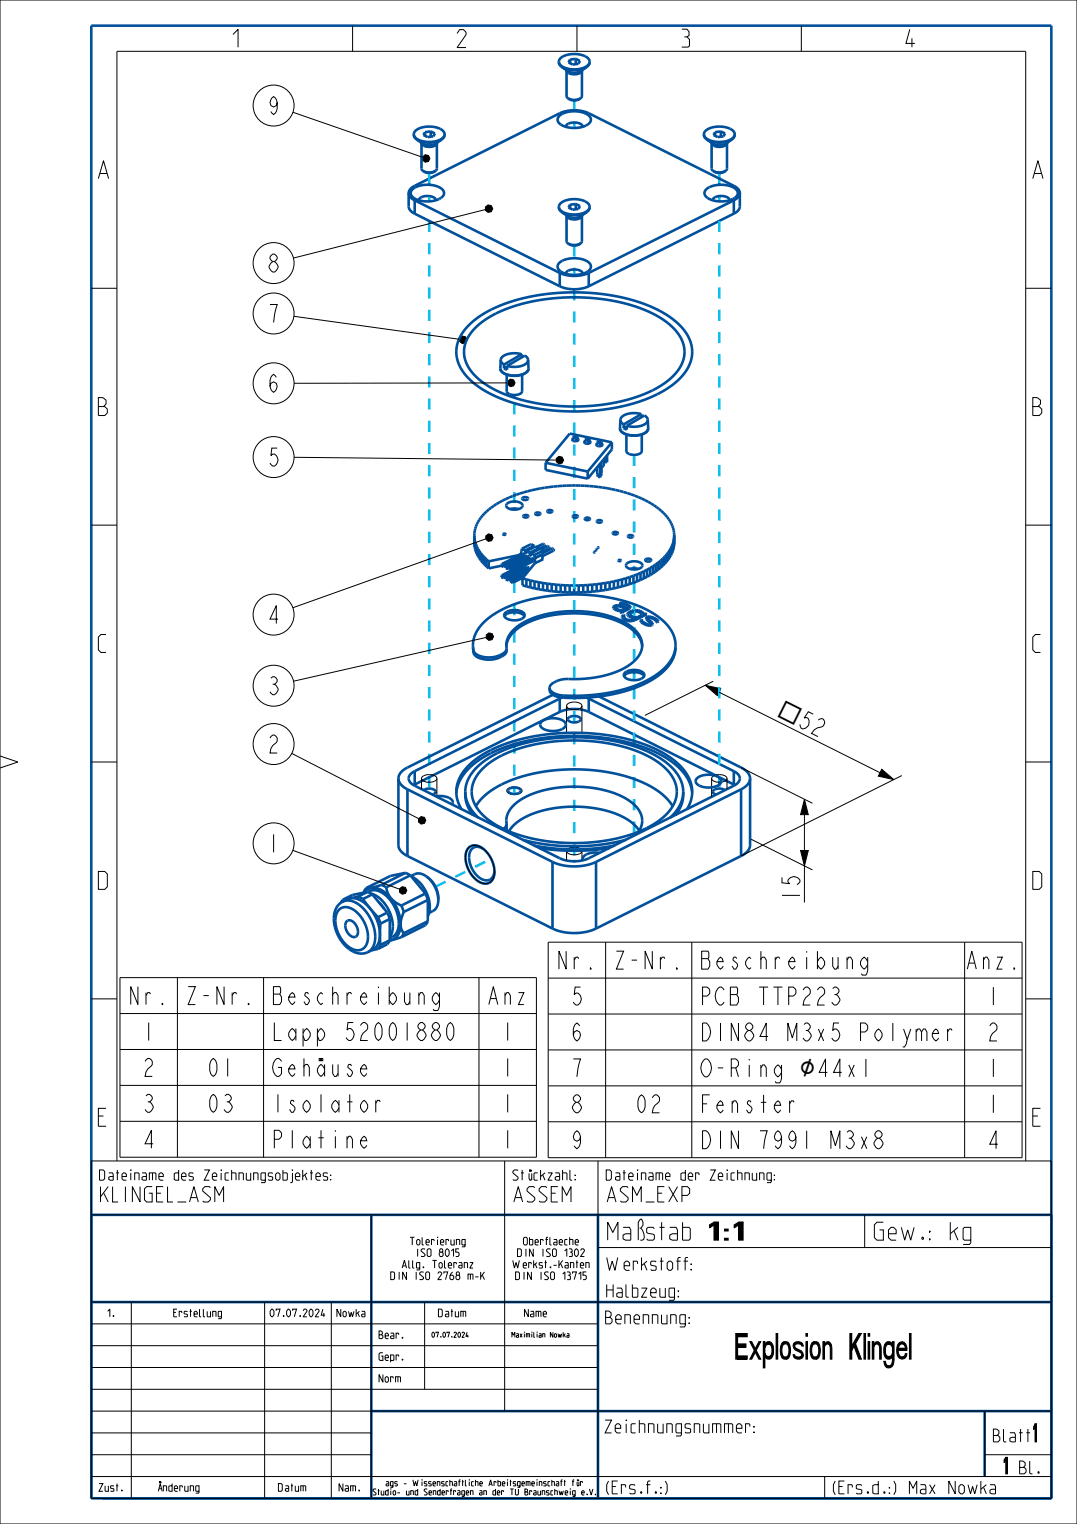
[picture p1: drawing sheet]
<svg xmlns="http://www.w3.org/2000/svg" width="210mm" height="297mm" viewBox="0 0 210 297" stroke-linecap="round" stroke-linejoin="round" font-family="sans-serif">
<g fill="none" stroke="#00509b" stroke-width=".51">
<path d="M17.8 5h187.2v287h-187.2zM109 12l.2 .6 .7 .5 .9 .3 1.1 .1 1.2-.1 1-.3 .6-.5 .3-.6M109 12l.2-.5 .6-.5 1-.4 1.2-.1 1.1 .1 1 .4 .6 .5 .3 .5M109 12l.1 .5 .4 .5M109.5 13l1.1 .5 1.4 .2 1.3-.2 1.1-.5M109.5 13l1.2 .9M110.5 13.7v5l.2 .5M110.5 13.7l.4 .6 1.1 .2 1-.2 .5-.6M110.5 13.7h.1M110.6 13.8l.1 .1M110.7 13.9l.5 .3 .7 .1 .8-.1 .5-.3M110.7 13.9l.5 .2 .7 .1h.7l.6-.3"/>
<path d="M110.7 19.2l.6 .3 .6 .1 .8-.1 .5-.3M110.7 19.2l1.3 .3 1.2-.3M111.2 11.6v.7M112.3 11.5l.8 .4-.3 .5-1.1 .2-.8-.4 .3-.6M112.3 11.5v1M112.3 11.5l-1.1 .1M113.2 13.9l-1.1 .3-1.2-.2M113.2 13.9h.1M113.4 13.8l-.2 .1M113.5 13.7h.1M113.5 13.7v5l-.3 .5M114.4 13l-1.2 .9"/>
<path d="M115 12l-.1 .5-.5 .5M79.7 37.6v2.9l.4 .6 .8 .5M79.7 37.6l.3-.7 .9-.7 28.4-14.2 1.1-.4 1.6-.1 1.5 .1 1.2 .4 28.4 14.2 .9 .7 .3 .7M79.7 37.6l.3 .8 .9 .6M80.7 26.2l.2 .6 .7 .4 .9 .3 1.1 .2 1.1-.1 1-.3 .7-.5 .3-.5M80.7 26.2l.2-.6 .7-.5 .9-.3 1.2-.1 1.1 .1 1 .3 .7 .5 .2 .6M80.7 26.2l.1 .5 .4 .5M80.9 39v2.6M80.9 39l28.2 14.2M81.2 27.2l1.1 .4 1.4 .2 1.4-.2 1-.4M81.2 27.2l1.2 .8M82.2 27.9v5l.3 .4"/>
<path d="M82.2 27.9l.4 .5 1.1 .2 1.1-.2 .4-.5M82.2 27.8v.1M82.3 27.9l.1 .1M82.4 28l.1 .1M82.5 33.3l.5 .3 .7 .1 .7-.1 .5-.3M82.5 28.1l.5 .3 .7 .1 .7-.1 .5-.3M82.5 28.1l1.2 .3 1.2-.3M82.5 33.3l1.2 .3 1.2-.3M82.9 25.8v.7M84 25.6l.8 .4-.3 .6-1.1 .1-.8-.4 .3-.5M84 25.6v1M84 25.6l-1.1 .2"/>
<path d="M85.1 27.9l-.2 .2M85.2 27.8v.1M85.2 27.9v5l-.3 .4M86.1 27.2l-1.7 1.1h-1.1l-.9-.3M86.7 26.2v.1M86.7 26.3l-.2 .5-.4 .4M111.2 39.9v.7M112.3 39.8l.8 .4-.3 .5-1.1 .2-.8-.4 .3-.6M112.3 39.8v1M112.3 39.8l-1.1 .1M137.3 26.2v.1M137.3 26.2l.2-.6 .6-.5 1-.3 1.2-.1 1.1 .1 1 .3 .6 .5 .3 .6"/>
<path d="M137.3 26.3l.1 .5 .4 .4M137.3 26.3l.3 .5 .6 .5 .9 .2 1.1 .2 1.1-.1 .9-.3 .8-.5 .2-.5M137.8 27.2l1.1 .4 1.4 .2 1.3-.2 1.1-.4M137.8 27.2l1.8 1.1h1l.9-.3M138.8 27.9v5l.2 .4M138.8 27.9l.4 .5 1 .2 1.1-.2 .5-.5M138.8 27.8v.1M138.9 27.9l.1 .2M139 33.3l.6 .3 .6 .1 .7-.1 .6-.3M139 28.1l.6 .3 .6 .1 .7-.1 .6-.3M139 28.1l1.3 .3 1.2-.3M139 33.3l1.3 .3 1.2-.3"/>
<path d="M139.4 25.8v.7M140.6 25.6l.8 .4-.3 .6-1.1 .1-.9-.4 .3-.5M140.6 25.6v1M140.6 25.6l-1.2 .2M141.5 28v.1M141.6 27.9l-.1 .1M141.8 27.8v.1M141.8 27.9v5l-.3 .4M142.7 27.2l-1.2 .8M143.1 39l-28.3 14.2M143.1 39v2.6M143.3 26.2l-.1 .1"/>
<path d="M143.3 26.3l-.2 .5-.4 .4M143.3 26.2v.1M144.3 37.6l-.3 .8-.9 .6M144.3 37.6l-.1 2.9-.4 .6-.7 .5M80.9 41.6l28.2 14.2M109 40.3l.2 .6 .7 .5 .9 .3 1.1 .1 1.2-.1 1-.3 .6-.5 .3-.6M109 40.3l.2-.5 .6-.5 1-.4 1.2-.1 1.1 .1 1 .3 .6 .5 .3 .6M109 40.3l.1 .5 .4 .5M109.1 55.8l1.3 .4 1.6 .2 1.5-.2 1.3-.4M109.1 53.2l1.3 .4 1.6 .2 1.5-.2 1.3-.4M109.1 53.2v2.6M109.5 41.3l1.1 .5 1.4 .1 1.3-.1 1.1-.5"/>
<path d="M109.5 41.3l1.2 .9M110.5 42v5l.2 .4M110.5 42l.4 .5 1.1 .3 1-.3 .5-.5M110.5 42h.1M110.6 42.1l.1 .1M110.7 42.2l.5 .3 .7 .1 .8-.1 .5-.3M110.7 42.2l.5 .2 .7 .1h.7l.6-.3M110.7 47.4l.6 .3 .6 .2 .8-.2 .5-.3M110.7 47.4l1.3 .4 1.2-.4M113.2 42.2l-1.1 .3-1.2-.2M113.2 42.2h.1M113.4 42.1l-.2 .1"/>
<path d="M113.5 42h.1M113.5 42v5l-.3 .4M114.4 41.3l-1.2 .9M114.8 53.2v2.6M115 40.3l-.1 .5-.5 .5M143.1 41.6l-28.3 14.2M91.4 63.4a20.7 20.7 0 0 1 9.8-5.1 41.7 41.7 0 0 1 26.3 1.7 13 13 0 0 1 7.1 6.4 7.1 7.1 0 0 1-2.6 7.9 23.3 23.3 0 0 1-11.4 5 40.6 40.6 0 0 1-24.9-2.5 11.9 11.9 0 0 1-6.5-6.5 6.9 6.9 0 0 1 2.2-6.9zM92.6 63.9a19.2 19.2 0 0 1 9.2-4.7 38.9 38.9 0 0 1 25.4 1.9 11 11 0 0 1 6 5.9 6.5 6.5 0 0 1-2.7 7 22.3 22.3 0 0 1-10.3 4.4 38.5 38.5 0 0 1-23.5-2.3 11 11 0 0 1-6-6 6.2 6.2 0 0 1 1.9-6.2zM97.6 71.8l.2 .6 .5 .4 .9 .3 1.1 .1 1.1-.1 .9-.3 .5-.4 .3-.6M97.6 71.8l.2 .6 .6 .4 .9 .3 1.1 .1 1-.1 .8-.3 .7-.5 .2-.5M97.6 71.8h.1M97.6 70.1l.2 .5 .5 .4"/>
<path d="M97.6 70.1v1.7M98.3 71v.8M98.9 71.4l-.6 .4M98.9 71.3v.4a.23 .23 0 0 1-.1 .3 .23 .23 0 0 1-.3-.1l-.2-.1M101.7 69v.6M101.7 69l-1.3-.2-1.4 .2-1 .5-.4 .6M101.7 69l-3.4 2M101.8 73v3.4l-.5 .4-1 .2-1-.2-.5-.4v-3.4M103 70.1l-.2-.4-.5-.4-3.4 2M103 70.1l-.4 .7-1 .5-1.3 .2-1.4-.2M103 70.1l.1 1.7M103.1 71.8h.1"/>
<path d="M98.9 98.2l.8-.4h1l.9 .3 .3 .5-.2 .3-.5 .3-1.3 .1-1.1-.4-.1-.4zM101.1 99.2l-.8-.1-.8 .1M101.9 97l.6-.1 .5 .3-.3 .2h-.4l-.4-.1zM106.4 90.2v1.4l8.2 1.7M106.4 90.2l8.2 1.7M106.8 99.5l.6-.1 .3 .3-.2 .1-.4 .1-.3-.2zM111.8 85.3v.6M111.8 85.3l.6 .1M112.4 85.4v.6M112.6 85.1l-.6-.1-.2 .3M112.6 85.1l-.2 .3M112.6 85.1v.8"/>
<path d="M114.1 86l-.2 .2 .2 .2M114.1 85.7v.7M114.1 85.7l.6 .2M114.6 91.9v1.4M114.7 85.9v.5M114.9 85.6l-.5-.2-.3 .3M114.9 85.6l-.2 .3M114.9 85.6v.8M115 86l.1 .2-.2 .2h-.8M116.5 86.2v.7M116.5 91v1.4M116.5 92.4l.1 .5 .4 .1"/>
<path d="M116.5 92.4l.5 .2M116.5 86.2l.5 .1M116.6 90.9l.6 .1M117 86.3v.6M117 91v1.6M117 92.6v.4M117.2 90.1v.9M117.3 86.1l-.6-.2-.2 .3M117.3 86.1l-.3 .2M117.3 92.3l-.3 .3M117.3 92.3l-.3 .7M117.3 86.1v.8"/>
<path d="M117.3 91v1.3M117.7 89.5v1.4l-.5 .1M118.4 89.5l-.7 .7M118.4 88.7v1.4l-.5-.1M119.3 86.2l-8.2-1.7-4.7 5.7M119.3 86.2l-4.7 5.7M119.3 86.2v1.4l-4.7 5.7M120.9 83.5l.2 .5 .6 .5 .9 .3 1 .1 1.1-.1 .9-.3 .6-.5 .2-.5M120.9 83.5l.2 .5 .6 .5 .9 .3 1.1 .1 1.1-.2 .8-.2 .6-.5 .2-.5M121 81.8l.1 .5 .5 .4M121 81.8l-.1 1.7M121.6 82.7v.8"/>
<path d="M122.2 83.1l-.6 .4M122.2 83v.3a.23 .23 0 0 1-.1 .4 .23 .23 0 0 1-.3-.1l-.2-.1M125.1 80.7v.6M125.1 80.7l-1.4-.2-1.3 .2-1 .4-.4 .7M125.1 80.7l-3.5 2M125.1 84.7v3.3l-.5 .5-1 .1-.9-.1-.5-.5-.1-3.3M126.3 81.8l-.2-.4-.4-.4-3.5 2M126.3 81.8l-.3 .7-1 .5-1.4 .2-1.4-.2M126.3 81.8l.1 1.7M92.5 104.4v1.8M92.5 104.4v.4M92.5 104.8v1.4"/>
<path d="M92.5 106.2l.1 .4M92.5 104.8l.1 .4M92.6 105.2v1.4M92.6 106.6l.1 .4M92.6 105.2l.1 .5M92.7 105.7v1.3M92.7 107l.1 .5M92.7 105.7l.1 .4M92.8 106.1v1.4M92.8 107.5l.2 .4M92.8 106.1l.2 .4M93 106.5v1.4"/>
<path d="M93 107.9l.2 .4M93 106.5l.2 .5M93.2 107v1.3M93.2 108.3l.3 .5M93.2 107l.3 .4M93.5 107.4v1.4M93.5 108.8l.2 .4M93.5 107.4l.2 .4M93.7 109.2l.4 .4M93.7 107.8l.4 .4M93.7 107.8v1.4M94.1 109.6l.3 .4"/>
<path d="M94.1 108.2l.3 .4M94.1 108.2v1.4M94.4 110l.5 .4M94.4 108.6l.5 .4M94.4 108.6v1.4M94.9 110.4l.4 .4M94.9 109l.4 .4M94.9 109v1.4M95.3 109.4v1.4M97.8 112.4l.4 .3M97.8 112.3l.3 .1M97.8 110.2l.4 .3"/>
<path d="M97.8 110.1l.3 .1M97.8 112.4l.1 .1M97.8 110.2l.1 .1M97.8 110.1v.1M97.8 112.3v.1M97.8 110.2l-2.5 .6M97.9 112.1l.3 .2M97.9 109.9l.3 .2M97.9 109.9l-.1 .2M97.9 112.1l-.1 .2M98.1 112.4l.1 .3M98.1 110.2l.1 .3"/>
<path d="M98.1 104.1h.5l-.3 .1zM98.2 110.1l-.1 .1M98.2 112.3l-.1 .1M98.7 112.9l.4 .2M98.7 112.7l.3 .2M98.7 110.7l.4 .2M98.7 110.5l.3 .2M98.7 112.9h.1M98.7 110.7h.1M98.7 110.5v.2M98.7 112.7v.2M98.8 112.6l.3 .1"/>
<path d="M98.8 110.4l.3 .1M98.8 110.4l-.1 .1M98.8 112.6l-.1 .1M99 112.9l.1 .2M99 110.7l.1 .2M99.1 110.5l-.1 .2M99.1 112.7l-.1 .2M99.6 113.3l.4 .3M99.6 113.2l.3 .1M99.6 111l.3 .1M99.6 113.3l.1 .1M99.6 111.1l.1 .1-1.8 .9"/>
<path d="M99.6 111v.1M99.6 113.2v.1M99.7 113l.3 .2M99.7 110.8l.3 .2M99.7 110.8l4-2 .3 .1-4 2.1M99.7 110.8l-.1 .2M99.7 113l-.1 .2M99.8 109.8l-.6 .2M99.9 111.1l.1 .3-.4-.3M99.9 113.3l.1 .3M100 111l-.1 .1M100 113.2l-.1 .1"/>
<path d="M101 108.2l-5.7 1.2M101 108.2v.1M101 109v.2M101.6 107.4v.6M101.6 108.7v.2M101.6 109.6v.2M101.6 107.9l-.6 .3M101.7 107.4h-.1M101.7 110.9v.2M101.8 106.9l-.2 .5M101.8 106.9l.6 .4M101.9 112.7v1.4l.7 .2"/>
<path d="M101.9 112.7l.7 .2M101.9 107.9l.3 .1M101.9 107.9h.1M101.9 107.9l-4 2M102 112.6l-2 1M102.1 100.5l.6-.1 .3 .2-.2 .2h-.4l-.3-.1zM102.2 108.5h.1M102.2 110.7h.1M102.2 110.2v.5M102.2 108v.5M102.2 108l-4 2.1M102.2 108.4l-4 2.1"/>
<path d="M102.2 110.6l-4 2.1M102.3 111.5l.1 .1M102.4 107.3l.1 .5M102.4 111.4v.2M102.5 111.9l-2.5 1.3M102.6 107.8h-.1M102.6 111.3v.2M102.6 111.5l-.2 .1M102.6 114.3l.8 .2M102.6 112.9l.8 .2M102.6 112.9v1.4M102.6 107.4v.5l-.1-.1"/>
<path d="M102.6 107.4l.7 .3M102.8 110.5l.3 .2-4 2M102.8 110.5l.3 .1v.5M102.8 108.3l.3 .2-4 2M102.8 108.3h.1M102.8 110.5h.1M102.8 108.3l-4 2.1M102.8 110.5l-4 2.1M103 111.3l-3.3 1.7M103.1 111.1h.1M103.1 108.5v.4M103.1 108.9l-4 2"/>
<path d="M103.1 111.1l-4 2M103.3 107.7l.1 .6M103.4 106.1h.1M103.4 106.1l-1.6 .8M103.4 106.1h.2l.6 .3M103.4 114.5l.8 .2M103.4 113.1l.8 .2M103.4 113.1v1.4M103.5 108.2l-.1 .1M103.5 107.8v.6l-.1-.1M103.5 107.8l.7 .4M104 106.4v.3"/>
<path d="M104 108.9v.5M104 109.3l-5.8 3M104.2 106.4v.2M104.2 106.4l-1.8 .9M104.2 108.2l.1 .5M104.2 114.7l.8 .1M104.2 113.3l.8 .2M104.2 113.3v1.4M104.3 108.7v.1M104.3 106.6h.1M104.3 108.8v1M104.4 100l.6-.1 .4 .2-.2 .2-.5 .1-.3-.2z"/>
<path d="M104.6 106.6l1.3-.6 .3 .2v.2l-1.1 .5M104.9 106.9h.1M104.9 106.9v.2M104.9 106.9l-1.6 .8M105 114.8l.9 .2M105 113.5l.9 .1M105 113.5v1.3M105.1 106.8l-.6-.3-1.9 .9M105.1 106.8v.3M105.1 106.8l-.2 .1M105.5 107l1.3-.6 .3 .2v.2l-1.1 .6M105.7 108v-.1l2-1 .3 .2-.1 .2-2.1 1.1"/>
<path d="M105.7 108l.1 .1M105.7 108l-1.4 .7M105.8 108.9l.1 .1-1.6 .8-2.4 2.9M105.8 108.1v1M105.8 108.1l-1.5 .7M105.8 107.3l.1 .5M105.9 115l.8 .1M105.9 113.6l.8 .1M105.9 113.6v1.4M106 107.3l-.6-.3-1.9 .8M106 107.3v.4l-.1 .1M106 107.3l-1.8 .9"/>
<path d="M106.7 115.1l.9 .1M106.7 113.7l.9 .2M106.7 113.7v1.4M107.6 115.2l.8 .1M107.6 113.9h.8M107.6 113.9v1.3M108.4 115.3l.9 .1M108.4 113.9l.9 .1M108.4 113.9v1.4M109.3 115.4h.9M109.3 114l.9 .1M109.3 114v1.4"/>
<path d="M110.2 115.4l.9 .1M110.2 114.1h.9M110.2 114.1v1.3M111.1 115.5h.9M111.1 114.1h.9M111.1 114.1v1.4M111.7 100.5l.6-.1 .4 .3-.2 .1-.5 .1-.3-.2zM112 114.1v1.4M112.8 115.5h-.8M112.8 114.1h-.8M112.8 114.1v1.4M113.7 115.4l-.9 .1"/>
<path d="M113.7 114.1h-.9M113.7 114.1v1.3M114.1 101l.6-.1 .3 .2-.2 .2-.4 .1-.3-.2zM114.6 115.4h-.9M114.6 114l-.9 .1M114.6 114v1.4M115.5 115.3l-.9 .1M115.5 113.9l-.9 .1M115.5 113.9v1.4M115.8 107.6h.2zM116.2 107.1v.1M116.2 107.1l.2 .1z"/>
<path d="M116.3 115.2l-.8 .1M116.3 113.9h-.8M116.3 113.9v1.3M116.4 101.5l.6-.1 .4 .2-.2 .2h-.5l-.3-.1zM116.5 106.7h.2zM117.2 115.1l-.9 .1M117.2 113.7l-.9 .2M117.2 113.7v1.4M118 115l-.8 .1M118 113.6l-.8 .1M118 113.6v1.4M118.9 114.8l-.9 .2"/>
<path d="M118.9 113.5l-.9 .1M118.9 113.5v1.3M119.5 103.8l.6-.1 .4 .2-.2 .2h-.5l-.3-.1zM119.7 114.7l-.8 .1M119.7 113.3l-.8 .2M119.7 113.3v1.4M119.8 118.1l-.2 .4 .2 .2 .8 .4h.6M119.8 118.1v.1M119.8 118.2l-.2 .2M120 118.4l.2-.2h.5l1.3 .5M120 118.4l.1 .3M120 118.4l.1 .2"/>
<path d="M120 118v.1M120 118l-.2 .1M120 118.1l-.2 .1M120.1 118.7l.4 .2M120.1 118.6l.4 .2M120.1 118.6v.1M120.4 118l-.4 .1M120.4 117.9l-.4 .1M120.4 117.9v.1M120.5 114.5l-.8 .2M120.5 113.1l-.8 .2M120.5 113.1v1.4"/>
<path d="M120.5 118.9l.5 .1M120.5 118.8l.5 .1M120.5 118.8v.1M120.6 109.2h.5l-.3 .2zM120.6 118h-.2M120.6 117.9h-.2M120.6 118l.4 .1M120.6 117.9l.4 .1M120.6 117.9v.1M120.9 117.5l-.1 .1 1.1 .3 .6 .4M120.9 117.5v.1M120.9 117.6h.1"/>
<path d="M121 118.9v.1M121 119.2v.1M121 119.3h.1M121 118.1l.5 .2M121 118l.5 .2M121 118v.1M121.1 117.6h-.2M121.1 117.5h-.2M121.1 117.5v.1M121.2 119.1l-.2 .2M121.2 119.1l-.2 .1M121.3 114.3l-.8 .2"/>
<path d="M121.3 112.9l-.8 .2M121.3 112.9v1.4M121.4 119h-.4M121.4 118.9h-.4M121.4 118.9v.1M121.4 117.6h-.3M121.4 117.5h-.3M121.4 117.6h.2M121.4 117.5h.2M121.4 117.5v.1M121.5 118.3l.7 .3M121.5 118.2l.7 .3"/>
<path d="M121.5 118.2v.1M121.5 120l.3 .1M121.5 119.9l.4 .1-.2 .3M121.5 119.9v.1M121.5 120l-.2 .2M121.6 119h-.2M121.6 118.9h-.2M121.6 118.9v.1M121.6 117.6l.5 .2M121.6 117.5l.5 .2M121.6 117.5v.1M122 118.7l-.4 .3"/>
<path d="M122 118.7l-.4 .2M122 112.7v1.4M122 112.7l-.7 .2M122 114.1l-.7 .2M122.1 117.8l.4 .2M122.1 117.7l.4 .2M122.1 117.7v.1M122.2 109.8l.9-.4h1l.9 .3 .3 .5-.3 .4-.4 .2-1.4 .2-1-.5-.1-.3zM122.2 118.5v.1M122.4 119.5v.3a1.61 1.61 0 0 0 1.6 .6l-.5 .3M122.4 119.5v.1M122.4 119.6v.1"/>
<path d="M122.4 118.4v.1M122.4 118.4l-.2 .1M122.4 118.5l-.2 .1M122.5 104.4l.6-.1 .3 .2-.2 .2-.4 .1-.3-.2zM122.5 118.3l-.1 .2M122.5 118.3l-.1 .1M122.5 118l.4 .2M122.5 117.9l.4 .3M122.5 117.9v.1M122.6 119.3v.1M122.6 119.3l-.2 .2M122.6 119.4l-.2 .2"/>
<path d="M122.8 112.5v1.3M122.8 112.5l-.8 .2M122.8 113.8l-.8 .3M122.8 119.7a1.45 1.45 0 0 1 2.3 .1M122.8 119.7l.1 .3M122.8 119.7v.1M122.9 118.2v.3l-.1 .1-1.5 .9-.3-.2v-.1M122.9 118.2v.2M122.9 118.2h.1M122.9 120l.2 .1M122.9 120h.2M123.2 119.1h.1"/>
<path d="M123.2 119.1l-.6 .2M123.2 119.1l-.6 .3M123.5 119h.1M123.5 119l-.3 .1M123.5 112.2v1.4M123.5 112.2l-.7 .3M123.5 113.6l-.7 .2M123.7 119h-.2M123.7 118.9l-.2 .1M123.7 118.9v.1M124.1 119h-.4M124.1 118.9h-.4"/>
<path d="M124.1 119h.3M124.1 118.9l.3 .1M124.1 118.9v.1M124.2 111.9v1.4M124.2 111.9l-.7 .3M124.2 113.3l-.7 .3M124.4 119l.4 .1M124.4 119h.1M124.5 110.9l-.8-.1-.9 .1M124.8 119.1l.4 .2M124.8 119.1h.1M124.9 111.7v1.3"/>
<path d="M124.9 111.7l-.7 .2M124.9 113l-.7 .3M125 119.9v.1M125 119.9l-.6 .4M125.1 119.8l-.1 .2M125.1 119.8l-.1 .1M125.2 119.3l.2 .2M125.2 119.3l.2 .1M125.2 119.3h.1M125.4 119.5v.1M125.4 119.4v.4M125.4 119.4v.1"/>
<path d="M125.5 111.4v1.3M125.5 111.4l-.6 .3M125.5 112.7l-.6 .3M125.8 119.6l.3 .1-2.3 1.2a2.18 2.18 0 0 1-2.5-.6v-.2l.2-.2M125.8 119.6l.2 .2M125.8 119.6l-.4 .2M125.8 119.6h.1M125.9 109l.6-.1 .5 .3-.3 .2h-.4l-.4-.1zM126.2 111v1.4M126.2 111l-.7 .4M126.2 112.4l-.7 .3M126.7 110.7v1.4"/>
<path d="M126.7 110.7l-.5 .3M126.7 112.1l-.5 .3M127.3 110.4v1.3M127.3 110.4l-.6 .3M127.3 111.7l-.6 .4M127.8 110v1.4M127.8 110l-.5 .4M127.8 111.4l-.5 .3M128.3 109.7v1.3M128.3 109.7l-.5 .3M128.3 111l-.5 .4M128.8 109.3v1.3"/>
<path d="M128.8 109.3l-.5 .4M128.8 110.6l-.5 .4M129.2 108.9v1.4M129.2 108.9l-.4 .4M129.2 110.3l-.4 .3M129.6 108.5v1.4M129.6 108.5l-.4 .4M129.6 109.9l-.4 .4M130 108.1v1.4M130 108.1l-.4 .4M130 109.5l-.4 .4M130.3 107.7v1.3"/>
<path d="M130.3 107.7l-.3 .4M130.3 109l-.3 .5M130.6 107.3v1.3M130.6 107.3l-.3 .4M130.6 108.6l-.3 .4M130.8 106.8v1.4M130.8 106.8l-.2 .5M130.8 108.2l-.2 .4M131 106.4v1.4M131 106.4l-.2 .4M131 107.8l-.2 .4M131.2 106v1.3"/>
<path d="M131.2 106l-.2 .4M131.2 107.3l-.2 .5M131.3 105.5v1.4M131.3 105.5l-.1 .5M131.3 106.9l-.1 .4M131.4 105.1v1.4M131.4 105.1l-.1 .4M131.4 106.5l-.1 .4M131.5 106l-.1 .5M131.5 104.2a7.5 7.5 0 0 0-4-5.7 30.6 30.6 0 0 0-17.9-3.8 25.8 25.8 0 0 0-14.3 4.6 6.7 6.7 0 0 0-2.8 5.1M131.5 104.2v1.8M131.5 104.2l-.1 .9"/>
<path d="M131.5 105.6v.4M92.2 126.2l.1 1M92.2 126.2l.1 .6M92.3 127.2l.2 .4 .5 .4 1.3 .5h1.7l1.4-.4M92.3 126.8l.2 .4 .5 .4 1.4 .4 1.6 .1 1.4-.4M92.3 126.8v.4M97.4 127.7v.4M97.9 127.5v.4M97.9 127.5l-.5 .2M97.9 127.9l-.5 .2M98.7 126a5.5 5.5 0 0 1 3.4-4.2 23.2 23.2 0 0 1 19.8 0 5.5 5.5 0 0 1 3.3 4.2M98.8 126.4l-.3 .6-.6 .5"/>
<path d="M98.8 126.4l-.2 .9-.7 .6M98.8 126.4a4.7 4.7 0 0 1 2.5-4.6 22 22 0 0 1 15.1-2.3 12.6 12.6 0 0 1 8.1 4 4 4 0 0 1-1.2 5.7 19.7 19.7 0 0 1-12.6 3.1l-1.2 .1-1 .4-1 .6-.3 .6M107.2 134v.8l.5 .5 .9 .5 1.2 .2M107.2 134l.2 .6 .5 .4 .8 .4 1.1 .1M107.8 135.4l-28.5 14.3-1.2 .9-.3 .5-.1 .6M109.1 138.7l1.3-.4 1.6-.1 1.5 .1 1.3 .4M109.1 136.1v2.6M109.1 136.1l-28.2 14.2M109.1 138.7l-28.2 14.2M109.6 135.9l-.5 .2M109.8 135.5v.5M110.9 139.9l.6-.3h.8l.7 .2 .2 .4-.5 .5-1.1 .1-.8-.4-.1-.3z"/>
<path d="M114.3 135.9l.5 .2M114.8 138.7l28.3 14.2M114.8 136.1l28.3 14.2M114.8 136.1v2.6M116.8 135.7l27.8 14 1.2 .9 .3 .5 .2 .6M121.7 120.3l.1 .3M121.7 120.3l.1 .2M121.8 120.6l.4 .2M121.8 120.5l.4 .2M121.8 120.5v.1M122.2 120.8l.3 .1M122.2 120.7l.3 .1"/>
<path d="M122.2 120.7v.1M122.5 120.8v.1M122.9 120.9h-.4M122.9 120.8h-.4M122.9 120.8v.1M123.1 120.1l.2 .2M123.1 120l.2 .2M123.1 120v.1M123.1 120.9h-.2M123.1 120.8h-.2M123.1 120.8v.1M123.3 120.3l.4 .1"/>
<path d="M123.3 120.2l.4 .1M123.3 120.2v.1M123.5 120.7v.1M123.5 120.7l-.4 .1M123.5 120.8l-.4 .1M123.7 120.3h.3M123.7 120.3v.1M124 120.3v.2l-.5 .3M124.4 120.3l-.7 .1M124.4 120.3h-.4M124.4 120.3h.1M125 120.8l-.1 .2a2.22 2.22 0 0 0 2.2 .9l.2-.2"/>
<path d="M125 120.9l.3 .1M125 120.8l.3 .2v.1M125 120.8v.1M125 120.9l-.1 .2M125 120l-.6 .3M125.3 121.1v.1M125.3 121.2l.4 .3M125.3 121.2l.4 .2M125.3 121.2h.1M125.7 121.5l.4 .2M125.7 121.4l.4 .2M125.7 121.4v.1"/>
<path d="M126.1 121.7l.3 .1M126.1 121.6l.3 .1M126.1 121.6v.1M126.1 120.3l-.1 .2v.2l.9 .9M126.1 120.3h.1M126.1 120.3l-.1 .2M126.2 120.2v.1M126.2 120.2l-.1 .1M126.2 120.3h-.1M126.4 120.5a1.27 1.27 0 0 1 1.6 .5M126.4 120.5v.3M126.4 120.5v.2"/>
<path d="M126.4 121.8h.2M126.4 121.7h.2M126.4 121.7v.1M126.4 120.8l.8 .6M126.4 120.7l.8 .7M126.4 120.7v.1M126.6 120.2l-.4 .1M126.6 120.2h-.4M126.6 120.2l.4 .1M126.6 120.2h.4M126.6 120.2h.1M126.6 121.7v.1"/>
<path d="M126.8 121.8h-.2M126.8 121.7h-.2M126.8 121.7v.1M126.9 121.6l-.1 .2M126.9 121.6l-.1 .1M127 120.3l.4 .2M127 120.2l.4 .2M127 120.2v.1M127.2 121.4l.1 .3M127.4 120.5l.4 .2M127.4 120.4l.4 .2M127.4 120.4v.1"/>
<path d="M127.8 120.7l.4 .2M127.8 120.6l.4 .2M127.8 120.6v.1M128 121l-.1 .1 .3 .2 .2-.2M128 121l-.1 .2M128.2 120.9l.1 .1M128.2 120.8l.1 .1M128.2 120.8v.1M128.3 121v.1M128.3 120.9l.1 .2M128.3 120.9v.1M131.7 126.1a6.9 6.9 0 0 0-3.3-5.9 28 28 0 0 0-15.9-4.3 30.2 30.2 0 0 0-16.4 4 7.2 7.2 0 0 0-3.9 6v.3"/>
<path d="M131.7 126.1a7.9 7.9 0 0 1-4.1 5.6 30.6 30.6 0 0 1-17.8 3.8M131.7 126.2a7.4 7.4 0 0 1-3.8 5.8 29.8 29.8 0 0 1-17.2 4h-.9M77.7 151.7v13.2l.5 1 1.2 .9M77.7 151.7l.1 .6 .3 .6 1.3 .9M79.4 153.8l28.3 14.2M79.4 153.8v13M80.9 152.9l-.2 .1M80.9 150.3l-.9 .6-.3 .7 .2 .8 .8 .6 28.6 14.3 1.1 .4 1.6 .1 1.5-.1 1.2-.4 28.6-14.3 .7-.6 .3-.8-.4-.7-.8-.6M80.9 150.3v2.6M82.6 154l.9-.3 1.1 .2 .3 .2v.3l-.6 .4M94 149.9a18.4 18.4 0 0 1 9.5-4.6 35.9 35.9 0 0 1 22.7 2 9.7 9.7 0 0 1 5.6 5.9 6.6 6.6 0 0 1-3.1 6.6 22.7 22.7 0 0 1-11 4.1 34 34 0 0 1-20.7-3 8.9 8.9 0 0 1-5-5.9 6 6 0 0 1 2-5.1zM97.8 152.9a11.9 11.9 0 0 0-5 4.2"/>
<path d="M141.3 154l-.9-.3-1 .2-.3 .2-.1 .3 .6 .4M143.1 152.9l.2 .1M143.1 150.3v2.6M144.5 153.8v13M144.5 153.8l-28.3 14.2M146.3 151.7l-.2 .6-.3 .6-1.3 .9M146.3 151.7l-.1 13.2-.4 1-1.3 .9M65.1 179l.1 1.4 .5 1.5 .8 1.4 .9 1.1 1.1 .9 1.1 .4 1.1 .1 1-.3M65.1 179h.1M66.1 177.3a2.4 2.4 0 0 1 3.4 .4 6.1 6.1 0 0 1 1.9 6.5 2.11 2.11 0 0 1-3.4 .3 6.1 6.1 0 0 1-2.3-6.7zM66.8 175.7l-.7 .6-.5 .7-.4 .9-.1 1.1M66.8 175.7a3.7 3.7 0 0 1 4.1 1.5 7.1 7.1 0 0 1 1.9 7.2l-.4 .7-.7 .4"/>
<path d="M66.9 175.3l-.4 .6M67.6 179.6l.4-.2h.5l.9 .9 .4 1.4-.1 .5-.3 .3-.4 .1-.5-.1-.8-.9-.4-1.2zM68.3 175.1l-1.4 .2M68.3 175.1h.9l1 .3 1 .7 .9 .9M68.3 175.1l-1.5 .6M69.8 174.7l-1.5 .4M69.8 174.7l1 .5M70.8 175.2l1.3 1.8M71.4 173.1l-.5 .9M71.4 173.1h.9M71.6 173.8l1 .5M71.6 173.8l-2.9 .6-1.8 .9"/>
<path d="M71.6 173.8l-1.8 .9M71.7 173.8l.3-.1a3.7 3.7 0 0 1 4.2 1.8 6 6 0 0 1 1.1 6.3l-.5 .6-.8 .5M72.1 177l1.6 1.8M72.1 177l.9 1.2 .6 1.3 .4 1.3 .1 1.3M72.3 173.1l-.8 .3-.5 .5M72.3 173.1h.9l1 .3 1 .7 1 .9M72.3 174.1a6.6 6.6 0 0 1 3.9 8.2l-.2 .3M72.6 174.3l2.9 3.5M72.6 174.3l-1.8 .9M73.7 178.8l.5 1.2M73.8 175.8l1.1 1.3M74.4 172.5l-2.1 .6"/>
<path d="M74.4 172.5l.9 .4M75.3 172.9l.3 1.2 .6 .9M75.5 177.8l.5 1.3M75.5 177.8l-1.8 1M76 179.1v4.1M76 179.1l-1.8 .9M76.2 175l.8 1.2 .6 1.3 .4 1.3 .1 1.3M76.2 175l.9 .8 1.2 .7M78.3 176.5l.4 1.2M78.7 177.7l-.4 1.3-.2 1.1M79.1 170.1l.9 .5M79.1 170.1l-3 .6-4.7 2.4"/>
<path d="M79.1 170.1l-4.7 2.4M79.4 166.8l28.3 14.2M80 170.6l2.9 3.5M80 170.6l-4.7 2.3M80.1 170.7l.9-.4 .7-.1 .7 .2 .8 .4M80.2 170.8l1.4 1a6.1 6.1 0 0 1 1.8 6.7M82.9 174.1l.5 1.3M82.9 174.1l-4.6 2.4M83.2 170.8l1 .9 .7 1.1 .5 1.2 .1 1.4M83.2 170.8l.9 .9 .7 1.2 .5 1.2 .2 1.3M83.4 179.5l-.5 .8-4.7 2.3M83.4 179.5l-4.7 2.4"/>
<path d="M83.4 175.4v4.1M83.4 175.4l-4.7 2.3M85.5 175.4l-.2 .9-.3 .7-.4 .5-1 .4M91.4 165.2l.9-.5 1.2 .3 1.1 .7 1 1.3 .6 1.5 .2 1.5-.3 1.3-.7 .7a2.76 2.76 0 0 1-3.3-1.3l-.8-1.4-.5-1.6v-1.5zM94.3 165.5l-.7-.4-.7-.1-.6 .2-.5 .5-.3 .7v.8l.1 .9 .4 1.1 1.1 1.5 .7 .6 .8 .2h.6l.6-.3 .4-.5 .2-.8M96.4 169.7v.2M98.8 160.6l-.2 .5-.4 .4M98.8 160.6a4.7 4.7 0 0 1 2.5-4.6 22 22 0 0 1 15.1-2.3 12.6 12.6 0 0 1 8.1 4 3.5 3.5 0 0 1 .2 4l-.2 .4M98.8 160.6v1.2M107.7 168a10.7 10.7 0 0 0 8.5 0M107.7 168v13M111.7 167.8h.5"/>
<path d="M116.2 168v13M124.6 161.8a12.1 12.1 0 0 0-8-4.2 22.1 22.1 0 0 0-15.2 2.2l-1.2 1-1 1.2M144.5 166.8l-28.3 14.2M73.7 184.9l-1.3 .3M74.1 182.1l.1 2.1M74.1 182.1l-.2 1.3-.4 .9-.6 .6-1.2 .6M74.2 184.2l-.5 .7M74.2 180l-.1 2.1M76 183.2l-.5 .8-1.8 .9M76 183.2l-1.8 1M76 183.3h.1M76.2 183.3h-.2"/>
<path d="M78.1 180.1l-.1 1.2-.4 .9-.6 .7-.8 .4M78.1 180.1l.2 .9 .4 .9M78.2 182.6l-2 .7M78.7 181.9l-.5 .7M107.7 181a10.7 10.7 0 0 0 8.5 0M17.8 236.8h187.2M72.4 236.8v55.2M116.6 236.8v55.2M17.8 253.8h187.2M72.4 275h132.6M192 275v12.8"/>
</g>
<g fill="#000">
<path d="M82.4 30.6l.5-.4 .6 .1 .3 .6-.3 .6-.6 .1-.5-.4zM94.7 40.3l.5-.4 .6 .2 .3 .6-.3 .6-.6 .1-.5-.4zM89.6 65.9l.5-.4 .7 .1 .3 .6-.3 .6-.7 .2-.5-.5zM99 74.3l.5-.4 .6 .1 .3 .6-.3 .6-.6 .1-.5-.4zM108.5 89.3l.5-.4 .6 .2 .3 .6-.3 .6-.6 .1-.5-.4zM94.7 104.5l.5-.5 .7 .2 .2 .6-.2 .6-.7 .1-.5-.4zM94.8 123.7l.5-.4 .7 .2 .2 .6-.2 .6-.7 .1-.5-.4zM137.5 133.5l3 .7-.6 1.4zM81.6 159.5l.5-.4 .6 .2 .3 .6-.3 .6-.6 .1-.5-.4zM156.9 155.8l.7 3h-1.5zM171.9 149.9l2.4 2-3-.6zM77.9 173.2l.5-.4 .6 .1 .3 .6-.3 .6-.6 .2-.5-.4z"/>
<path d="M156.1 165.7h1.5l-.7 3z"/>
</g>
<g fill="none" stroke="#000" stroke-width=".19">
<path d="M0 0h210v297h-210zM68.8 5v5M112.5 5v5M156.3 5v5M57.1 21.9l25.3 8.7M82.4 30.6l.5-.4 .6 .1 .3 .6-.3 .6-.6 .1-.5-.4zM17.8 56.2h5M94.6 40.9l-37.4 9.4M94.7 40.3l.5-.4 .6 .2 .3 .6-.3 .6-.6 .1-.5-.4zM200 56.2h5M57.3 61.6l32.3 4.5M89.6 65.9l.5-.4 .7 .1 .3 .6-.3 .6-.7 .2-.5-.5z"/>
<path d="M98.9 74.6l-41.6 .1M99 74.3l.5-.4 .6 .1 .3 .6-.3 .6-.6 .1-.5-.4zM57.3 89.1l51.1 .6M108.5 89.3l.5-.4 .6 .2 .3 .6-.3 .6-.6 .1-.5-.4zM17.8 102.3h5M94.7 105l-37.6 13.4M94.7 104.5l.5-.5 .7 .2 .2 .6-.2 .6-.7 .1-.5-.4zM200 102.3h5M94.8 124.2l-37.6 8.6M94.8 123.7l.5-.4 .7 .2 .2 .6-.2 .6-.7 .1-.5-.4zM137.5 133.5l3 .7-.6 1.4zM139.1 132.8l-13.4 6.6"/>
<path d="M140.2 134.9l31.4 15.7M0 147.3l3.5 1.2-3.5 1.2M17.8 148.5h5M56.9 146.8l24.7 12.7M81.6 159.5l.5-.4 .6 .2 .3 .6-.3 .6-.6 .1-.5-.4zM144.5 149.6l13.9 6.9M156.9 155.8l.7 3h-1.5zM156.9 158.8v6.9M171.9 149.9l2.4 2-3-.6zM175.8 151.1l-31.3 15.7M200 148.5h5M57.1 165.7l20.8 7.6"/>
<path d="M77.9 173.2l.5-.4 .6 .1 .3 .6-.3 .6-.6 .2-.5-.4zM146.5 163.5l11.9 6M156.1 165.7h1.5l-.7 3zM156.9 168.7v7.2M17.8 194.7h5M23.4 190.5h81.2v35h-81.2zM23.4 197.5h81.2M34.6 190.5v35M51.4 190.5v35M93.4 190.5v35M106.9 183.6h92.4v42h-92.4zM106.9 190.6h92.4"/>
<path d="M106.9 197.6h92.4M118.1 183.6v42M134.9 183.6v42M188.1 183.6v42M200 194.7h5M23.4 204.5h81.2M23.4 211.5h81.2M23.4 218.5h81.2M106.9 204.6h92.4M106.9 211.6h92.4M106.9 218.6h92.4M17.8 226.3h187.2v65.7h-187.2z"/>
<path d="M17.8 236.8h187.2M22.8 226.2v-216.2h177.2v216.2M72.4 236.8v55.2M98.4 226.3v48.7M116.6 226.3v65.7M168.6 236.8v6.3M17.8 253.8h187.2M17.8 258h98.8M25.6 253.8v38.2M51.6 253.8v38.2M64.6 253.8v38.2M82.8 253.8v17"/>
<path d="M116.6 243.1h88.4M17.8 262.3h98.8M17.8 266.5h98.8M17.8 270.8h98.8M17.8 275h187.2M17.8 279.3h54.6M192 275v12.8M17.8 283.5h54.6M17.8 287.8h187.2M160.8 287.8v4.2M192 283.5h13"/>
<circle cx="53.3" cy="20.6" r="4"/>
<circle cx="53.3" cy="51.3" r="4"/>
<circle cx="53.3" cy="61.1" r="4"/>
<circle cx="53.3" cy="74.7" r="4"/>
<circle cx="53.3" cy="89.1" r="4"/>
<circle cx="53.3" cy="119.8" r="4"/>
<circle cx="53.3" cy="133.6" r="4"/>
<circle cx="53.3" cy="145" r="4"/>
<circle cx="53.3" cy="164.4" r="4"/>
</g>
<g fill="none" stroke="#00beeb" stroke-width=".51" stroke-dasharray="2.2 2.2" stroke-linecap="butt">
<path d="M112 19.6v5.3M83.7 33.7v5.5M140.3 33.7v5.5M83.7 43.1v111.4M112 47.8v5.8M112 56.4v111.4M140.3 43.1v111.4M100.3 77v.5M100.3 78.6v20.7M123.6 88.6v22.4M100.3 110.3v.2M100.3 111.6v.2"/>
<path d="M100.3 112.5v.2M100.3 113.4v7.5M123.6 113.5v19M100.3 123.1v31.6M123.6 134.1v28.3M84.9 172.8l10.8-5.4"/>
</g>
<!-- layer: 02___PRT_ALL_AXES -->
<g fill="none" stroke="#00509b" stroke-width=".51">
<path d="M80.4 36.9l1.2-.7 1.7-.2 1.7 .2 1.2 .7a1 1 0 0 1-.2 1.7l-.9 .4-1.1 .2h-1.2l-1.2-.2-.8-.4-.6-.5-.1-.6zM85 39l-.1-.3-.4-.3-1.1-.2-1.2 .2-.4 .3-.1 .3M109.1 22.6l1.2-.7 1.7-.2 1.7 .2 1.2 .7a1 1 0 0 1-.3 1.7l-.9 .4-1.1 .2h-1.1l-1.2-.2-.9-.4-.6-.6-.1-.6zM110.3 24.7h.1M110.3 24.7l.1-.3 .4-.3 1.2-.2 1.2 .2 .3 .3 .1 .3M113.6 24.7h.1M137.7 36.9l1.2-.7 1.7-.2 1.7 .2 1.2 .7a1 1 0 0 1-.2 1.7l-.9 .4-1.1 .2h-1.2l-1.2-.2-.9-.4-.5-.5-.1-.6zM142.3 39l-.2-.3-.3-.3-1.2-.2-1.2 .2-.3 .3-.1 .3M109.1 51.2l1.2-.6 1.7-.3 1.7 .3 1.2 .6a1 1 0 0 1-.3 1.7l-.9 .4-1.1 .2-1.1 .1-1.2-.3-.9-.4-.6-.5-.1-.6zM110.3 53.3h.1M110.3 53.3l.1-.3 .4-.2 1.2-.3 1.2 .3 .3 .2 .1 .3M113.6 53.3h.1"/>
<path d="M112.6 85.5l.2 .1-.1 .2-.5 .2-.6-.2 .1-.3M117.3 86.4l.2 .2-.1 .2-.5 .2-.6-.2 .1-.4M98.5 119.4l1-.4 1.3-.1 1.1 .4 .3 .3 .1 .3-.2 .5-.6 .3-1.7 .2-.8-.2-.5-.4-.2-.4zM98.4 120.1l.7-.6 1.2-.2 1.2 .2 .8 .6M121.7 131.8l.7-.6 1.3-.2 1.2 .2 .7 .6M121.8 131.1l1-.4 1.3-.1 1.2 .4 .3 .3v.3l-.2 .4-.6 .4-1.6 .1-.8-.2-.6-.3-.2-.4zM85 155.2h1.4l1.2 .3 .6 .6v.7M90 157.7l-.6-1.3-.4-1.2a7.3 7.3 0 0 1 3.2-6.8 23.9 23.9 0 0 1 11-4.7 40.9 40.9 0 0 1 25.1 2.5 11.8 11.8 0 0 1 6.4 6.4 6 6 0 0 1-.4 4.5l-.4 .6M90.7 154.3l.1 1.3 .2 1.1 .6 1.2 .6 1M90.7 154.3a7.9 7.9 0 0 1 4.2-6.3 28.3 28.3 0 0 1 14-4.2 33.8 33.8 0 0 1 19.6 3.8 8.7 8.7 0 0 1 4.7 6.3v.4M90.7 154.3l.2 1.3 .5 1.3 .8 1.3 1.1 1.2M97.8 152.9a35.7 35.7 0 0 1 28.1-.2l1.7 1a10.4 10.4 0 0 1 3.6 3.4"/>
<path d="M99.2 153.8l.6-.3h.9l.6 .3 .3 .3-.6 .5-1 .1-.8-.3-.1-.3zM105.6 140.7l1.2-.6 1.6-.1 1.4 .5 .4 .4 .1 .4-.3 .5-.7 .4-1 .2h-1.1l-1-.2-.6-.5-.3-.5zM133.2 154.3l-.1 1.3-.5 1.3-.8 1.3-1.2 1.2M133.2 154.3v1.3l-.3 1.1-.5 1.2-.7 1M135 154.4a8.8 8.8 0 0 0-4.4-6.2 32.4 32.4 0 0 0-16.8-4.8 36.2 36.2 0 0 0-19.5 4.2 9.7 9.7 0 0 0-5.3 6.7v.3M135.9 151.7l1.2-.6 1.7-.1 1.4 .5 .3 .4 .1 .4-.3 .6-.8 .4-1 .2-1.1-.1-.9-.2-.6-.5-.3-.5zM105.2 165.3a45.2 45.2 0 0 0 13.6 0M116.9 166.2h-1.3l-1.1 .2-.7 .6-.1 .6M119.9 164.8a41.3 41.3 0 0 1-15.8 0M122.1 163.6a40.6 40.6 0 0 1-20.3 0"/>
</g>
<g fill="none" stroke="#000" stroke-width=".19">
<path d="M110.5 137.6v5.2M110.6 137.3l.7-.4 1-.1 .9 .3 .3 .5-.1 .3-.6 .3-1.1 .1-1-.3-.2-.4zM113.5 137.6v5.2M82.2 151.7v2.1M82.3 151.4l.8-.4h.9l.7 .2 .5 .5-.1 .3-.4 .3-1.3 .1-1-.3-.2-.4zM85.2 151.7v3.6M98.9 153.8l.8-.4h.9l.8 .2 .4 .5-.4 .5-1.4 .2-.9-.3-.3-.4zM138.8 151.7v3.6M138.9 151.4l.8-.4h.9l.8 .2 .4 .5-.2 .3-.5 .3-1.1 .1-1.1-.4-.1-.3zM141.8 151.7v2.1M95.7 167.2l-1.2-1.5-1.4-.9h-1.1l-.4 .2-.4 .4-.4 1v1.4l.4 1.4 .9 1.5 1.5 1.2 .7 .3 .9-.1 .7-.5 .5-1.1-.1-1.5M95.7 167.2h.1"/>
<path d="M95.7 167.2l.4 .9M96.1 168.1h.1M96.1 168.1l.2 .9M96.3 169h.1M110.5 165.8v1.9M110.6 165.6l.6-.4 1.1-.1 .7 .2 .5 .5-.1 .3-.5 .3-1.2 .2-1-.3-.2-.5zM113.5 165.8v1.9"/>
</g>
<text font-size="6.5" x="135.9" y="264.9">Explosion Klingel</text>
<g font-size="4.8">
<text x="151.3" y="139.5" transform="rotate(27 151.3 139.5)">□52</text>
<text x="151.3" y="139.5" transform="rotate(27 151.3 139.5)">□</text>
</g>
<g font-size="4.6">
<text x="51.9" y="22.3">9</text>
<text x="51.9" y="53">8</text>
<text x="51.9" y="62.8">7</text>
<text x="51.9" y="76.5">6</text>
<text x="51.9" y="90.8">5</text>
<text x="51.9" y="121.5">4</text>
<text x="51.9" y="135.4">3</text>
<text x="51.9" y="146.8">2</text>
<text x="51.9" y="166.1">1</text>
<text x="156" y="175.9" transform="rotate(-90 156 175.9)">15</text>
<text x="108.4" y="188.9">Nr.</text>
<text x="119.5" y="188.9">Z-Nr.</text>
<text x="136.3" y="188.9">Beschreibung</text>
<text x="188.2" y="188.9">Anz.</text>
<text x="24.9" y="195.8">Nr.</text>
<text x="36" y="195.8">Z-Nr.</text>
<text x="52.8" y="195.8">Beschreibung</text>
<text x="94.9" y="195.8">Anz</text>
<text x="111.1" y="195.9">5</text>
<text x="136.3" y="195.9">PCB TTP223</text>
<text x="192.3" y="195.9">1</text>
<text x="27.6" y="202.8">1</text>
<text x="52.8" y="202.8">Lapp 52001880</text>
<text x="97.6" y="202.8">1</text>
<text x="111.1" y="202.9">6</text>
<text x="136.3" y="202.9">DIN84 M3x5 Polymer</text>
<text x="192.3" y="202.9">2</text>
<text x="27.6" y="209.8">2</text>
<text x="40.3" y="209.8">01</text>
<text x="52.8" y="209.8">Gehäuse</text>
<text x="97.6" y="209.8">1</text>
<text x="111.1" y="209.9">7</text>
<text x="136.3" y="209.9">O-Ring</text>
<text x="159" y="209.9">44x1</text>
<text x="192.3" y="209.9">1</text>
<text x="27.6" y="216.8">3</text>
<text x="40.3" y="216.8">03</text>
<text x="52.8" y="216.8">Isolator</text>
<text x="97.6" y="216.8">1</text>
<text x="111.1" y="216.9">8</text>
<text x="123.8" y="216.9">02</text>
<text x="136.3" y="216.9">Fenster</text>
<text x="192.3" y="216.9">1</text>
<text x="27.6" y="223.8">4</text>
<text x="52.8" y="223.8">Platine</text>
<text x="97.6" y="223.8">1</text>
<text x="111.1" y="223.9">9</text>
<text x="136.3" y="223.9">DIN 7991 M3x8</text>
<text x="192.3" y="223.9">4</text>
<text x="117.8" y="241.7">Maßstab 1:1</text>
<text x="169.8" y="241.7">Gew.: kg</text>
<text x="201.6" y="281">1</text>
</g>
<g font-size="4.5">
<text x="45.4" y="9.2">1</text>
<text x="89.1" y="9.3">2</text>
<text x="132.9" y="9.2">3</text>
<text x="176.6" y="9.2">4</text>
<text x="19.2" y="34.8">A</text>
<text x="201.4" y="34.8">A</text>
<text x="19.2" y="81">B</text>
<text x="201.4" y="81">B</text>
<text x="19.2" y="127.2">C</text>
<text x="201.4" y="127.2">C</text>
<text x="19.2" y="173.3">D</text>
<text x="201.4" y="173.3">D</text>
<text x="19.2" y="219.5">E</text>
<text x="201.4" y="219.5">E</text>
</g>
<text font-size="4.2" x="195.8" y="287.2">1</text>
<g font-size="3.9">
<text x="19" y="234.3">KLINGEL_ASM</text>
<text x="99.6" y="234.3">ASSEM</text>
<text x="117.8" y="234.3">ASM_EXP</text>
</g>
<g font-size="3.3">
<text x="117.8" y="247.6">Werkstoff:</text>
<text x="117.8" y="252.8">Halbzeug:</text>
<text x="116.9" y="258">Benennung:</text>
<text x="116.3" y="279.3">Zeichnungsnummer:</text>
<text x="193.2" y="281">Blatt</text>
<text x="198.8" y="287.2">Bl.</text>
<text x="117.8" y="291.1">(Ers.f.:)</text>
<text x="162" y="291.1">(Ers.d.:) Max Nowka</text>
</g>
<g font-size="2.6">
<text x="19" y="230">Dateiname des Zeichnungsobjektes:</text>
<text x="99.6" y="230">Stückzahl:</text>
<text x="117.8" y="230">Dateiname der Zeichnung:</text>
</g>
<g font-size="2">
<text x="79" y="242.6">Tolerierung</text>
<text x="80.7" y="244.9">ISO 8015</text>
<text x="100.5" y="244.9">DIN ISO 1302</text>
<text x="101.1" y="242.6">Oberflaeche</text>
<text x="76" y="249.4">DIN ISO 2768 m-K</text>
<text x="77.2" y="247.1">Allg. Toleranz</text>
<text x="99.3" y="247.1">Werkst.-Kanten</text>
<text x="99.9" y="249.4">DIN ISO 13715</text>
<text x="20.5" y="256.6">1.</text>
<text x="32.8" y="256.6">Erstellung</text>
<text x="52.3" y="256.6">07.07.2024</text>
<text x="65.6" y="256.6">Nowka</text>
<text x="85.2" y="256.6">Datum</text>
<text x="102" y="256.6">Name</text>
<text x="73.6" y="260.9">Bear.</text>
<text x="73.6" y="265.1">Gepr.</text>
<text x="73.6" y="269.4">Norm</text>
<text x="19" y="290.6">Zust.</text>
<text x="30.3" y="290.6">Änderung</text>
<text x="54" y="290.6">Datum</text>
<text x="65.8" y="290.6">Nam.</text>
</g>
<g font-size="1.5">
<text x="70.7" y="291.4">Studio- und Senderfragen an der TU Braunschweig e.V</text>
<text x="72.9" y="289.6">ags - Wissenschaftliche Arbeitsgemeinschaft für</text>
</g>
<g font-size="1.3">
<text x="84" y="260.6">07.07.2024</text>
<text x="99.6" y="260.6">Maximilian Nowka</text>
</g>
</svg>
